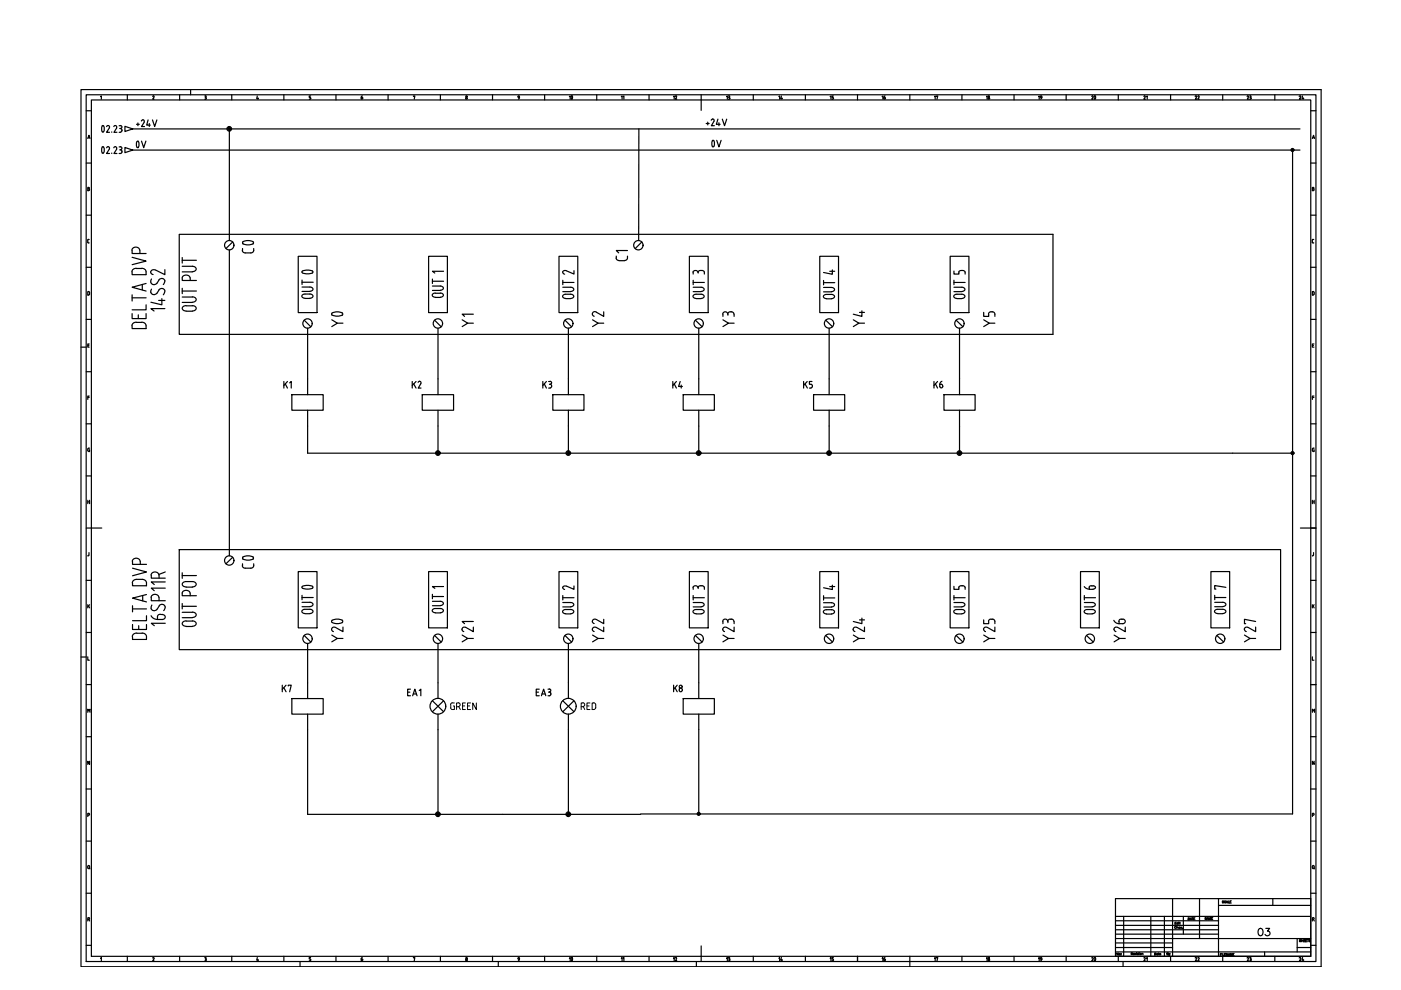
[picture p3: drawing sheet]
<svg xmlns="http://www.w3.org/2000/svg" width="297mm" height="210mm" viewBox="0 0 297 210" stroke-linecap="round" stroke-linejoin="round" font-family="sans-serif">
<!-- layer: 035 -->
<g fill="none" stroke="#000" stroke-width=".25">
<path d="M17.2 19h262.9v186h-262.9zM40.4 19v1.1M18.3 23.5h1.1M18.3 34.6h1.1M18.6 39.7l.4 .2-.2 .1 .2 .2-.2 .2h-.2zM19.4 21.2h258.5v181.6h-258.5zM21.3 20.5l.2-.2v.7M27 20.1v1.1M32.5 20.3l.1 .2M32.5 20.3l-.1 .2M32.7 20.6l-.3 .4h.3M38.1 20.1v1.1"/>
<path d="M43.4 20.3h.2M43.5 20.6h.1M43.6 20.3l.1 .2-.1 .1M43.6 20.6l.1 .2M43.7 20.8v.2h-.3M49.1 20.1v1.1M54.6 20.3l-.2 .6h.4M54.7 20.7v.3M60.2 20.1v1.1M65.9 20.9l-.3 .1M65.9 20.3h-.3v.3l.3 .2M65.9 20.8v.1"/>
<path d="M71.2 20.1v1.1M82.3 20.1v1.1M87.7 20.4l.3-.1-.2 .7M93.4 20.1v1.1M98.7 20.8l.2 .2 .2-.2M98.7 20.8l.2-.2 .1 .2M104.4 20.1v1.1M115.5 20.1v1.1M126.5 20.1v1.1M137.6 20.1v1.1M148.7 20.1v1.1M159.7 20.1v1.1"/>
<path d="M170.8 20.1v1.1M181.8 20.1v1.1M192.9 20.1v1.1M203.9 20.1v1.1M215 20.1v1.1M226 20.1v1.1M237.1 20.1v1.1M248.2 20.1v1.1M259.2 20.1v1.1M270.3 20.1v1.1M277.9 23.5h1.1M277.9 34.6h1.1"/>
<path d="M278.2 39.7l.4 .2-.2 .1 .2 .2-.2 .2h-.2zM18.3 45.6h1.1M18.3 56.7h1.1M18.6 51.3l.3 .2M18.6 40h.2M18.6 51v.3M18.8 50.7l-.2 .2M18.8 50.8h.1M277.9 45.6h1.1M277.9 56.7h1.1M278.2 51.3l.2 .2M278.2 40h.3"/>
<path d="M278.4 50.7l-.2 .2v.4M278.4 51.5h.1M278.4 50.8h.1M17.2 73.6h1.1M18.3 67.7h1.1M18.3 78.8h1.1M18.6 73.2h.3M18.8 61.8l.2 .2M18.8 61.8h-.2v.8l.3-.1 .1-.5M18.9 72.9h-.3v.7h.3M277.9 67.7h1.1M277.9 78.8h1.1"/>
<path d="M278.2 73.2h.3M278.4 61.8l.2 .2M278.4 61.8h-.2v.8h.2M278.6 72.9h-.4v.7h.4M278.6 62v.5l-.2 .1M18.3 89.9h1.1M18.6 95.2l.1 .4 .1 .1h.2l-.1-.3M18.6 84.3h.3M18.9 84h-.3v.7M19 95l-.4 .2M277.9 89.9h1.1M278.2 95.2l.1 .4 .2 .1h.1l-.1-.3"/>
<path d="M278.2 84.3h.4M278.6 84h-.4v.7M278.6 95l-.4 .2M18.3 112h1.1M18.3 100.9h1.1M18.6 117.8h.1M18.6 106.4h.4M18.6 106.1v.7M18.8 117.7l-.1 .1M18.9 117.2v.5M19 106.1v.7M277.9 112h1.1"/>
<path d="M277.9 100.9h1.1M278.2 106.1v.7M278.2 106.4h.4M278.5 117.7l-.3 .1M278.5 117.2v.5M278.6 106.1v.7M17.2 139.3h1.1M18.3 123h1.1M18.3 134.1h1.1M18.6 139.3v.7h.4M18.6 128.2v.7M18.8 128.5l.2 .4"/>
<path d="M19 128.2l-.4 .4M277.9 123h1.1M277.9 134.1h1.1M278.2 139.3v.7h.4M278.2 128.2v.7M278.4 128.5l.2 .4M278.6 128.2l-.4 .4M18.3 145.1h1.1M18.3 156.2h1.1M277.9 145.1h1.1M277.9 156.2h1.1M278.2 151v-.6l.3 .3 .2-.3v.6"/>
<path d="M18.3 167.3h1.1M18.3 178.3h1.1M18.6 172.8h.3v-.3h-.3v.6M19 161.4v.7l-.4-.7v.7M277.9 167.3h1.1M277.9 178.3h1.1M278.2 172.8h.4v-.3h-.4v.6M278.6 161.4v.7l-.4-.7v.7M18.3 189.4h1.1M18.8 194.5l.1 .4-.3 .1M18.8 194.6h-.2v.7M18.9 195l.1 .3"/>
<path d="M236.5 199h12.1M236.5 199.9h12.1M236.5 198.1h21.8M236.5 197.1h21.8M236.5 196.2h21.8M236.5 195.2h21.8M238.2 194.3v8.5M244 194.3v8.5M246.9 194.3v8.5M250.9 194.3v3.8M254.3 190.5v8.5M258.3 192h19.6"/>
<path d="M269.9 190.5v1.5M277.9 189.4h1.1M278.2 184v-.3l.2-.2 .2 .2v.3M278.2 184l.2 .2 .2-.2M278.4 194.5l.2 .4-.4 .1M278.5 194.6h-.3v.7M278.5 195l.2 .3M278.5 184.1l.2 .1M18.3 200.4h1.1M21.3 203.2l.2-.2v.7M27 202.8v1.1M32.5 203l.1 .2"/>
<path d="M32.5 203l-.1 .1M32.7 203.3l-.3 .4h.3M38.1 202.8v1.1M43.4 203l.3 .1-.1 .2M43.4 203.7h.2M43.5 203.3h.1M43.6 203.3l.1 .3M43.7 203.5l-.1 .2M49.1 202.8v1.1M54.6 203l-.2 .6h.4M54.7 203.4v.3M60.2 202.8v1.1"/>
<path d="M63.6 203.9v1.1M65.6 203.7h.1M65.9 203.5l-.2 .2M65.9 203h-.3v.3l.3 .2M65.9 203.5v.1M71.2 202.8v1.1M82.3 202.8v1.1M87.7 203.1l.3-.1-.2 .7M93.4 202.8v1.1M98.7 203.6l.2-.3 .2 .3M98.7 203.5l.2 .2 .1-.2M104.4 202.8v1.1"/>
<path d="M105.6 203.9v1.1M115.5 202.8v1.1M126.5 202.8v1.1M137.6 202.8v1.1M147.6 203.9v1.1M148.7 202.8v1.1M159.7 202.8v1.1M170.8 202.8v1.1M181.8 202.8v1.1M192.9 202.8v2.2M203.9 202.8v1.1M215 202.8v1.1"/>
<path d="M226 202.8v1.1M236.5 200.9h12.1M236.5 201.8h41.4M237.1 202.8v1.1M238.1 203.9v1.1M259.2 202.8v1.1M268.1 201.8v1M270.3 202.8v1.1M275 200.9h2.9M277.9 200.4h1.1"/>
<circle cx="98.9" cy="20.5" r=".15"/>
<circle cx="98.9" cy="203.2" r=".15"/>
</g>
<!-- layer: 07 -->
<path d="M18.3 20.1h260.7v183.8h-260.7zM148.7 21.2v2.2M19.4 112h2.2M275.7 112h2.2M236.5 190.5h41.4v12.3h-41.4zM236.5 194.3h41.4M248.6 199h29.3M248.6 190.5v12.3M258.3 190.5v12.3M275 199v2.8M148.7 200.6v2.2" fill="none" stroke="#000" stroke-width=".25"/>
<!-- layer: 025 -->
<g fill="none" stroke="#000" stroke-width=".25">
<path d="M249.1 195.7h.2M249.4 196.5a.2 .2 0 0 0-.3 0 .2 .2 0 0 0 0 .3 .2 .2 0 0 0 .3 0M249.4 195.5h-.3v.4h.3M249.5 196.6l.2-.1 .1 .3M249.5 196.4v.4M249.8 195.7l-.3 .1 .1 .1h.2M249.8 195.5v.4M249.9 196.7l.2-.1-.2 .1 .1 .1h.1M249.9 195.6h.1M249.9 195.7v.2M250 195.7h.2M250.1 195.5l.1 .4"/>
<path d="M250.5 196.6l-.2 .1v.1h.2M250.7 196.8h.1M251.9 194.6a.22 .22 0 0 1 .3 .2 .22 .22 0 0 1-.3 .2zM252.3 195l.2-.4 .1 .4M252.3 194.9h.2M252.7 194.6h.3M252.8 194.6v.4M253.1 194.8h.1M253.4 194.6h-.3v.4h.3M255.8 194.5v.5l-.3-.5v.5M255.9 195l.2-.5 .1 .5M255.9 194.8h.2"/>
<path d="M256.3 195v-.5l.2 .5 .2-.5v.5M256.8 194.8h.2M257.1 194.5h-.3v.5h.3M259.4 191.1l-.2-.1v.2l.2 .2h-.2M259.9 191.1l-.1-.1-.2 .1 .1 .4 .2-.2M260 191.5l.1-.5 .2 .5M260 191.3h.3M260.4 191v.5h.3M260.8 191.2h.1M261.1 191h-.3v.5h.3M275.8 199.3h-.3l.3 .2-.1 .2-.2-.1M276 199.2v.5"/>
<path d="M276 199.4h.3M276.3 199.2v.5M276.4 199.4h.2M276.7 199.2h-.3v.5h.3M276.8 199.4h.2M277.1 199.2h-.3v.5h.3M277.1 199.2h.3M277.3 199.2v.5M277.8 199.3h-.3l.3 .2-.1 .2-.2-.1M237.1 202v.5l-.3-.5v.5M237.7 202.2h.1M237.7 202.5h.1"/>
<path d="M239.8 202.2h.3v-.2h-.3v.4M240 202.2l.1 .2M240.3 202.3h.2l-.1-.2-.1 .3h.2M258.7 202.4h.2M259 202.2h-.3v.4M259.1 202.2v.4M259.3 202.2v.4h.2M259.6 202.4h.2M259.9 202.2h-.3v.4h.3M260.3 202.2v.4l-.3-.4v.4M260.4 202.6l.2-.4 .2 .4M260.5 202.5h.2"/>
<path d="M260.9 202.6v-.4l.2 .4 .1-.4v.4M261.4 202.4h.1M261.6 202.2h-.2v.4h.2"/>
<circle cx="237.4" cy="202.4" r=".15"/>
</g>
<g fill="none" stroke="#000" stroke-width=".25">
<path d="M28.1 27.3h247.5M28.1 31.8h247.5M48.6 27.3v23.7M274.1 31.8v64.3h-70.7M65.2 69.6v10.7M92.9 69.6v10.7M120.5 69.6v10.7M148.2 69.6v10.7M175.8 69.6v10.7M203.4 69.6v10.7M65.2 90.3v5.8h138.2v-5.8M92.9 90.3v5.8"/>
<path d="M120.5 90.3v5.8M148.2 90.3v5.8M175.8 90.3v5.8M274.1 96.1v76.5h-138.3M65.2 136.4v8.4M92.9 136.4v8.4M120.5 136.4v8.4M148.2 136.4v8.4M65.2 154.7v18h27.7M92.9 154.7v18h27.6M120.5 154.7v18h15.3M148.2 154.7v17.9"/>
</g>
<!-- layer: SYMS -->
<g fill="none" stroke="#000" stroke-width=".25">
<path d="M63.2 54.3h4v12h-4zM90.9 54.3h4v12h-4zM118.5 54.3h4v12h-4zM146.2 54.3h3.9v12h-3.9zM173.8 54.3h4v12h-4zM201.5 54.3h3.9v12h-3.9zM223.3 49.7h-185.3v21.2h185.3M64.5 67.9l1.4 1.4M92.1 67.9l1.4 1.4M119.8 67.9l1.4 1.4M147.4 67.9l1.5 1.4M175.1 67.9l1.4 1.4"/>
<path d="M202.7 67.9l1.5 1.4M38 116.5h233.5v21.2h-233.5zM63.2 121.2h4v11.9h-4zM64.5 134.7l1.4 1.4M90.9 121.2h4v11.9h-4zM92.1 134.7l1.4 1.4M118.5 121.2h4v11.9h-4zM119.8 134.7l1.4 1.4M146.2 121.2h3.9v11.9h-3.9zM147.4 134.7l1.5 1.4M173.8 121.2h4v11.9h-4zM175.1 134.7l1.4 1.4"/>
<path d="M201.5 121.2h3.9v11.9h-3.9zM202.7 134.7l1.5 1.4M229.1 121.2h4v11.9h-4zM230.4 134.7l1.4 1.4M256.7 121.2h4v11.9h-4zM258 134.7l1.4 1.4"/>
<circle cx="135.3" cy="52" r=".99"/>
<circle cx="65.2" cy="68.6" r=".99"/>
<circle cx="92.8" cy="68.6" r=".99"/>
<circle cx="120.5" cy="68.6" r=".99"/>
<circle cx="148.1" cy="68.6" r=".99"/>
<circle cx="175.8" cy="68.6" r=".99"/>
<circle cx="203.4" cy="68.6" r=".99"/>
<circle cx="65.2" cy="135.4" r=".99"/>
<circle cx="92.8" cy="135.4" r=".99"/>
<circle cx="120.5" cy="135.4" r=".99"/>
<circle cx="148.1" cy="135.4" r=".99"/>
<circle cx="175.8" cy="135.4" r=".99"/>
<circle cx="203.4" cy="135.4" r=".99"/>
<circle cx="231.1" cy="135.4" r=".99"/>
<circle cx="258.7" cy="135.4" r=".99"/>
</g>
<!-- layer: TAGS -->
<g fill="none" stroke="#000" stroke-width=".25">
<path d="M38.6 54.6v1.2M38.6 57.6h2.2M38.6 56.5h2.2M38.6 55.2h3M40.3 58.9a.88 .88 0 0 0-.8-.6 .88 .88 0 0 0-.9 .6v.6h3M40.3 58.9v.6M40.8 56.5a.61 .61 0 0 1 .8 .5 .61 .61 0 0 1-.8 .6M64 59.4v.9M64 59.8h2.4M64.1 57.9l-.1-.2a2.1 2.1 0 0 1 2.3-.1l-.1 .3M64.1 57.9l1.3 .2 .9-.2M91.7 59.2v.9"/>
<path d="M91.7 59.6h2.4M94.1 57.5h-2.4l.5 .4M119.3 59.4v1M119.3 59.9h2.4M119.3 57.7l.4 .4M120.1 57.4h-.5l-.3 .3M121.7 57.4v.7l-1.6-.7M147 57.7v.4M147 59.4v1M147 59.9h2.3M148 57.7v.2M148.8 57.3l.5 .2v.6"/>
<path d="M148.8 57.3a.65 .65 0 0 0-.8 .4 .57 .57 0 0 0-.5-.4 .57 .57 0 0 0-.6 .4M174.6 59.5v.9M174.6 59.9h2.4M175.9 57.5h1.1M176.5 57.2v1l-1.9-.4M202.3 57.5v.6h1v-.4M202.3 59.4v1M202.3 59.9h2.3M203.3 57.7a.81 .81 0 0 1 1.3 0v.4M38.6 61.1v1.2M38.6 64.1h2.2M38.6 63h2.2"/>
<path d="M38.6 61.7h3M39.5 64.8a.61 .61 0 0 0-.9 .6 .61 .61 0 0 0 .9 .5M39.5 66h1.3M39.5 64.8h1.3M40.8 64.8a.61 .61 0 0 1 .8 .6 .61 .61 0 0 1-.8 .5M40.8 62.9a.61 .61 0 0 1 .8 .6 .61 .61 0 0 1-.8 .6M64 61.8h1.7M64 60.9h1.7M64.7 63.3h1M65.7 62.3h-1l-.6 .3v.4l.6 .2M91.7 61.6h1.7M91.7 60.6h1.7"/>
<path d="M92.3 62.1l-.6 .3-.1 .2 .1 .2 .6 .2M92.3 63.1h1.1M92.3 62.2h1.1M93.4 62.1l.5 .3 .1 .2-.1 .2-.5 .2M93.4 60.6l.5 .3 .1 .2-.1 .2-.5 .2M119.3 60.9l2 .1 .4 .3-.1 .3-.6 .2M119.3 61.8h1.7M119.9 63.3l-.5-.2v-.5a2.26 2.26 0 0 1 2.2 0v.5l-.6 .2M120 63.3h1M147 61.8h1.7M147 60.9h1.7M147.6 62.4l-.6 .2-.1 .2 .1 .3 .6 .2"/>
<path d="M147.6 63.3h1.1M147.6 62.4h1.1M148.6 62.4l.6 .2 .1 .2-.1 .3-.6 .2M148.6 60.9l.6 .2 .1 .2-.1 .3-.6 .2M174.6 60.9l2 .1 .3 .4-.3 .4-2 .1M174.7 62.6a2.26 2.26 0 0 1 2.1 0v.5a1.92 1.92 0 0 1-2.1 0zM202.3 61.8h1.6M202.3 60.9h1.6M202.9 62.4l-.6 .2-.1 .2 .1 .3 .6 .2M202.9 63.3h1M202.9 62.4h1M203.9 62.4l.6 .2 .1 .2-.1 .3-.6 .2"/>
<path d="M203.9 60.9l.6 .2 .1 .2-.1 .3-.6 .2M38.6 125.7a.88 .88 0 0 1 .9-.5 .88 .88 0 0 1 .8 .5M38.6 125.8v.5h3M38.6 131h2.2M38.6 129.8h2.2M38.6 128.6h3M38.6 121.4v1.2M38.6 128v1.1M38.6 122h3M39.5 131.6a.61 .61 0 0 0-.9 .6 .61 .61 0 0 0 .9 .6M39.5 123.3a.61 .61 0 0 0-.9 .6 .61 .61 0 0 0 .9 .5M39.5 132.8h1.3"/>
<path d="M39.5 131.7h1.3M39.5 124.5h1.3M39.5 123.3h1.3M40.3 125.8v.5M40.8 131.6a.61 .61 0 0 1 .8 .6 .61 .61 0 0 1-.8 .6M40.8 129.8a.61 .61 0 0 1 .8 .6 .61 .61 0 0 1-.8 .5M40.8 123.3a.61 .61 0 0 1 .8 .6 .61 .61 0 0 1-.8 .5M64 128.6h1.7M64 127.7h1.7M64 126.7h2.4M64 126.2v1M64.7 130.1h1"/>
<path d="M65.7 129.2h-1l-.6 .2v.5l.6 .2M66.3 124.3l-1.3-.2-.9 .2-.1 .2a1.99 1.99 0 0 0 2.3 .2M91.7 128.4h1.7M91.7 127.5h1.7M91.7 126.5h2.4M91.7 126v.9M92.3 129l-.6 .2-.1 .3 .1 .2 .6 .2M92.3 129.9h1.1M92.3 129h1.1M93.4 129l.5 .2 .1 .3-.1 .2-.5 .2M93.4 127.5l.5 .2 .1 .2-.1 .3-.5 .2M94.1 124.4h-2.4l.5 .3"/>
<path d="M119.3 127.7l2 .1 .4 .4-.1 .2-.6 .2M119.3 128.7h1.7M119.3 126.7h2.4M119.3 126.3v.9M119.3 124.6l.4 .4M119.9 130.1l-.5-.2v-.5a2.26 2.26 0 0 1 2.2 0v.5l-.6 .2M120 130.2h1M121.7 124.2v.8l-1.8-.8-.5 .2-.1 .2M147 128.7h1.7M147 127.7h1.7M147 126.7h2.3M147 124.6v.4"/>
<path d="M147 126.3v.9M147.6 129.2l-.6 .2-.1 .3 .1 .2 .6 .2M147.6 130.2h1.1M147.6 129.2h1.1M148 124.6v.2M148.6 129.2l.6 .2 .1 .3-.1 .2-.6 .2M148.6 127.7l.6 .3 .1 .2-.1 .2-.6 .2M148.8 124.2l.5 .2v.6M148.8 124.2a.65 .65 0 0 0-.8 .4 .57 .57 0 0 0-.5-.4 .57 .57 0 0 0-.6 .4M174.6 127.8l2 .1 .3 .3-.3 .4-2 .1M174.6 126.8h2.4M174.6 126.3v.9"/>
<path d="M174.7 129.5a2.26 2.26 0 0 1 2.1 0v.4a1.92 1.92 0 0 1-2.1 0zM175.9 124.4h1.1M176.5 124.1v.9l-1.9-.4M202.3 124.3v.7h1v-.4M202.3 128.7h1.6M202.3 127.7h1.6M202.3 126.7h2.3M202.3 126.3v.9M202.9 129.2l-.6 .2-.1 .3 .1 .2 .6 .2M202.9 130.2h1M202.9 129.2h1M203.3 124.6a.81 .81 0 0 1 1.3 0v.4"/>
<path d="M203.9 129.2l.6 .2 .1 .3-.1 .2-.6 .2M203.9 127.7l.6 .3 .1 .2-.1 .2-.6 .2M229.9 124.4l.4 .3 .6 .2M229.9 127.7l2 .1 .3 .4-.1 .2-.5 .2M229.9 128.7h1.7M229.9 126.7h2.4M229.9 126.3v.9M230.5 130.1l-.6-.2v-.5a2.26 2.26 0 0 1 2.2 0v.5l-.5 .2M230.5 130.2h1.1M231.5 124.2h.3M231.5 124.2l-.6 .2 .1 .6M231.7 124.2l.5 .2v.3l-1.2 .3"/>
<path d="M257.5 128.6h1.8M257.5 127.7h1.8M257.5 126.7h2.4M257.5 126.2v1M258.2 129.2l-.6 .2-.1 .2 .1 .3 .6 .2M258.2 130.1h1.1M258.2 129.2h1.1M259.3 129.2l.5 .2 .1 .2-.1 .3-.5 .2M259.3 127.7l.5 .2 .1 .3-.1 .2-.5 .2M259.9 124.5l-2.4-.4v.8h.3"/>
</g>
<!-- layer: MISC -->
<g fill="none" stroke="#000" stroke-width=".25">
<path d="M28 57.6v.6h3v-.6M28 54.6l3 .8-3 .7M28.9 56.9a.84 .84 0 0 0-.9 .7M28.9 56.9h1.2M29.6 53.1a.82 .82 0 0 0-.8-.7 .82 .82 0 0 0-.8 .7v.6h3M29.7 53.1v.6M30.1 56.9a.84 .84 0 0 1 .9 .7M32 59.8a.69 .69 0 0 0 .5 .5 .69 .69 0 0 0 .7-.2M32.1 59.1l-.2 .7M33 57.3a.56 .56 0 0 0-.9 .1 .56 .56 0 0 0 .4 .8M35 59.5l-.4 .8M35 59.6a.69 .69 0 0 0-.6-.6 .69 .69 0 0 0-.7 .3l-.4 .8"/>
<path d="M35 57.2v1l-2-.9M28 66.5v1h3v-1M28 63.1h3M28 62.5v1.3M28.9 68.3a.77 .77 0 0 0-.9 .8v.6h3v-.6a.84 .84 0 0 0-.9-.8M28.9 68.4h1.2M29.3 66.7v.8M30.2 60.4v1.1M31 64.6v1.1h-3M31 60.1l-3 .8 3 .8M32 61.9a.69 .69 0 0 0 .5 .6 .69 .69 0 0 0 .7-.3M32.1 61.3l-.2 .7"/>
<path d="M33.3 62.2l.4-.8a.72 .72 0 0 1 1.1 0 .72 .72 0 0 1-.2 1.1M33.6 63.7h1.4M34.3 63.3v1.3l-2.3-.5M35 65.4h-3l.7 .5M28.1 119a.85 .85 0 0 1 .8-.7 .85 .85 0 0 1 .8 .7M28.1 119v.7h3M29.7 119v.7M28.1 135v.6h3v-.6M28.1 132.4v1.1h3v-1.1M28.1 123.6v.6h3v-.6M28.1 120.5l3 .8-3 .8M28.1 129.1h3"/>
<path d="M28.1 128.4v1.3M29 134.2a.84 .84 0 0 0-.9 .8M29 122.8a.84 .84 0 0 0-.9 .8M29 122.8h1.1a.84 .84 0 0 1 1 .8M29 134.3h1.2M29.4 132.7v.8M30.1 134.2a.84 .84 0 0 1 1 .8M30.3 126.3v1.1M31.1 130.5v1.1h-3M31.1 126.1l-3 .7 3 .8M32 126.7a.85 .85 0 0 1 .9-.7 .85 .85 0 0 1 .8 .7M32 121.9a.85 .85 0 0 1 .9-.6 .85 .85 0 0 1 .8 .6"/>
<path d="M32 130.5a1.5 1.5 0 0 0 1.4 .8M32.1 126.7v.7h2.9M32.1 121.9v.7h2.9M32.2 128.3a.71 .71 0 0 0 0 1 .71 .71 0 0 0 1.1-.1l.5-.7M33.7 121.9v.7M33.7 126.7v.7M33.8 128.4a.69 .69 0 0 1 .7-.3 .69 .69 0 0 1 .5 .6M34 130.3l-.5 .2-.1 .8h1a.54 .54 0 0 0 .6-.5 .54 .54 0 0 0-.6-.5h-.3M35 128.7l-.3 .8M35 132.2h-2.9l.6 .5M35 124.7h-2.9l.6 .6M35 123.4h-2.9l.6 .5"/>
<path d="M35 121.3l-1.3 .5"/>
</g>
<!-- layer: 0 -->
<g fill="none" stroke="#000" stroke-width=".25">
<path d="M135.5 27.3l-.1 23.7M48.6 53v64.8M223.3 49.7v21.2M61.9 83.7h6.6v3.3h-6.6zM65.2 80.3v3.4M65.2 87v3.3M89.5 83.7h6.7v3.3h-6.7zM92.9 80.3v3.4M92.9 87v3.3M117.2 83.7h6.6v3.3h-6.6zM120.5 80.3v3.4M120.5 87v3.3"/>
<path d="M144.9 83.7h6.6v3.3h-6.6zM148.2 80.3v3.4M148.2 87v3.3M172.5 83.7h6.6v3.3h-6.6zM175.8 80.3v3.4M175.8 87v3.3M200.1 83.7h6.6v3.3h-6.6zM203.4 80.3v3.4M203.4 87v3.3M61.9 148.1h6.6v3.3h-6.6zM65.2 144.8v3.3M65.2 151.4v3.3"/>
<path d="M91.7 148.6l2.4 2.3M92.9 144.8v3.3M92.9 151.4v3.3M94.1 148.6l-2.4 2.3M119.3 148.6l2.4 2.3M120.5 144.8v3.3M120.5 151.4v3.3M121.7 148.6l-2.4 2.3M144.9 148.1h6.6v3.3h-6.6zM148.2 144.8v3.3M148.2 151.4v3.3"/>
<circle cx="48.6" cy="27.3" r=".49"/>
<circle cx="48.6" cy="27.3" r=".32"/>
<circle cx="48.6" cy="27.3" r=".15"/>
<circle cx="274" cy="31.8" r=".32"/>
<circle cx="274" cy="31.8" r=".19"/>
<circle cx="274" cy="31.8" r=".11"/>
<circle cx="92.8" cy="96.1" r=".49"/>
<circle cx="92.8" cy="96.1" r=".32"/>
<circle cx="92.8" cy="96.1" r=".15"/>
<circle cx="120.5" cy="96.1" r=".49"/>
<circle cx="120.5" cy="96.1" r=".32"/>
<circle cx="120.5" cy="96.1" r=".15"/>
<circle cx="148.1" cy="96.1" r=".49"/>
<circle cx="148.1" cy="96.1" r=".32"/>
<circle cx="148.1" cy="96.1" r=".15"/>
<circle cx="175.8" cy="96.1" r=".49"/>
<circle cx="175.8" cy="96.1" r=".32"/>
<circle cx="175.8" cy="96.1" r=".15"/>
<circle cx="203.4" cy="96.1" r=".49"/>
<circle cx="203.4" cy="96.1" r=".32"/>
<circle cx="203.4" cy="96.1" r=".15"/>
<circle cx="274" cy="96.1" r=".32"/>
<circle cx="274" cy="96.1" r=".19"/>
<circle cx="274" cy="96.1" r=".11"/>
<circle cx="92.8" cy="149.7" r="1.67"/>
<circle cx="120.5" cy="149.7" r="1.67"/>
<circle cx="92.8" cy="172.6" r=".49"/>
<circle cx="92.8" cy="172.6" r=".32"/>
<circle cx="92.8" cy="172.6" r=".15"/>
<circle cx="120.5" cy="172.6" r=".49"/>
<circle cx="120.5" cy="172.6" r=".32"/>
<circle cx="120.5" cy="172.6" r=".15"/>
<circle cx="148.1" cy="172.6" r=".32"/>
<circle cx="148.1" cy="172.6" r=".19"/>
<circle cx="148.1" cy="172.6" r=".11"/>
</g>
<!-- layer: MISC -->
<g fill="none" stroke="#000" stroke-width=".21">
<path d="M95.6 149.4v.7M95.9 149l-.4 .4M96 149h.3M96.1 149.7h.2v.7h-.6l-.2-.4M96.8 149.8h.4M97.2 149a.4 .4 0 0 1 .4 .4 .4 .4 0 0 1-.4 .4M97.2 149h-.4v1.4M97.3 149.8l.3 .6M98.1 149.7h.4M98.7 149h-.6v1.4h.6M99.1 149.7h.5M99.8 149h-.7v1.4h.7"/>
<path d="M101 149v1.4l-.8-1.4v1.4"/>
</g>
<!-- layer: XREF -->
<path d="M21.7 26.7h.3M21.7 27.9h.3M21.7 32.4h.3M22 31.2l-.3-.1-.1 .4 .1 .9M22 26.7l.1 .6-.1 .6M22 31.2l.1 .6-.1 .6M22.6 26.8l.3-.2a.32 .32 0 0 1 .3 .5M22.6 31.3l.3-.2a.32 .32 0 0 1 .3 .5l-.6 .9h.6M23.2 27.1l-.6 1h.6M23.7 28v.1M23.7 32.5h.1" fill="none" stroke="#000" stroke-width=".25"/>
<!-- layer: WIREREF_DEST -->
<path d="M28.9 26.4h.6M29.2 26.1v.6M30.3 25.4a.32 .32 0 0 1 .2 .5M30.3 25.4l-.3 .3M30.6 25.9l-.6 .9h.6M31.4 25.4l-.3 1.1h.8M31.7 26.2v.6M32.3 25.4l.5 1.4 .5-1.4" fill="none" stroke="#000" stroke-width=".25"/>
<!-- layer: WIRENO -->
<path d="M149.7 26.2h.7M150.1 25.9v.6M151.1 25.2a.32 .32 0 0 1 .3 .5l-.6 1h.7M151.1 25.3l-.3 .2M152.2 25.3l-.3 1.1h.8M152.4 26v.7M153.1 25.3l.5 1.4 .5-1.4" fill="none" stroke="#000" stroke-width=".25"/>
<g font-size="7.9">
<text x="74.8" y="71.6" transform="rotate(-90 74.8 71.6)">Y0</text>
<text x="74.8" y="137.2" transform="rotate(-90 74.8 137.2)">Y20</text>
</g>
<g font-size="7.5">
<text x="55.7" y="56.4" transform="rotate(-90 55.7 56.4)">C0</text>
<text x="55.7" y="123.5" transform="rotate(-90 55.7 123.5)">C0</text>
</g>
<g font-size="5.7">
<text x="26.1" y="33.2">0V</text>
<text x="148.2" y="32.8">0V</text>
<text x="101.6" y="70.6" transform="rotate(-90 101.6 70.6)">Y1</text>
<text x="157" y="70.6" transform="rotate(-90 157 70.6)">Y3</text>
<text x="184.5" y="70.6" transform="rotate(-90 184.5 70.6)">Y4</text>
<text x="101.6" y="137.2" transform="rotate(-90 101.6 137.2)">Y21</text>
<text x="157" y="137.2" transform="rotate(-90 157 137.2)">Y23</text>
<text x="184.5" y="137.2" transform="rotate(-90 184.5 137.2)">Y24</text>
<text x="239.9" y="137.2" transform="rotate(-90 239.9 137.2)">Y26</text>
<text x="267.4" y="137.2" transform="rotate(-90 267.4 137.2)">Y27</text>
</g>
<g font-size="5.3">
<text x="129.8" y="56.4">C1</text>
<text x="129.1" y="70.6" transform="rotate(-90 129.1 70.6)">Y2</text>
<text x="212" y="70.6" transform="rotate(-90 212 70.6)">Y5</text>
<text x="129.1" y="137.2" transform="rotate(-90 129.1 137.2)">Y22</text>
<text x="212" y="137.2" transform="rotate(-90 212 137.2)">Y25</text>
</g>
<text font-size="4.9" x="266" y="199.7">03</text>
<g font-size="4.4">
<text x="119.2" y="22.6">10</text>
<text x="230" y="22.6">20</text>
<text x="59.3" y="83.6">K1</text>
<text x="86.4" y="83.6">K2</text>
<text x="114.3" y="83.6">K3</text>
<text x="141.8" y="83.6">K4</text>
<text x="169.3" y="83.6">K5</text>
<text x="197.2" y="83.6">K6</text>
<text x="58.9" y="147.8">K7</text>
<text x="85.4" y="148.9">EA1</text>
<text x="112.9" y="148.9">EA3</text>
<text x="141.8" y="147.8">K8</text>
<text x="122.4" y="151.7">RED</text>
<text x="119.2" y="205.3">10</text>
<text x="230" y="205.3">20</text>
</g>
<g font-size="3.5">
<text x="75.8" y="22.2">6</text>
<text x="108.7" y="22.2">9</text>
<text x="141.8" y="22.2">12</text>
<text x="153.1" y="22.2">13</text>
<text x="164.4" y="22.2">14</text>
<text x="175" y="22.2">15</text>
<text x="186.3" y="22.2">16</text>
<text x="197.2" y="22.2">17</text>
<text x="211" y="22.2" transform="rotate(-90 211 22.2)">18</text>
<text x="222.2" y="22.2" transform="rotate(-90 222.2 22.2)">19</text>
<text x="241.7" y="22.2">21</text>
<text x="252.6" y="22.2">22</text>
<text x="266.3" y="22.2" transform="rotate(-90 266.3 22.2)">23</text>
<text x="274.5" y="22.2">24</text>
<text x="17.6" y="30.7">A</text>
<text x="277.3" y="30.7">A</text>
<text x="17.6" y="152.4">M</text>
<text x="17.6" y="185.6">Q</text>
<text x="246.6" y="203.9">By</text>
<text x="75.8" y="205">6</text>
<text x="108.7" y="205">9</text>
<text x="141.8" y="205">12</text>
<text x="153.1" y="205">13</text>
<text x="164.4" y="205">14</text>
<text x="175" y="205">15</text>
<text x="186.3" y="205">16</text>
<text x="197.2" y="205">17</text>
<text x="211" y="205" transform="rotate(-90 211 205)">18</text>
<text x="222.2" y="205" transform="rotate(-90 222.2 205)">19</text>
<text x="241.7" y="205">21</text>
<text x="252.6" y="205">22</text>
<text x="266.3" y="205" transform="rotate(-90 266.3 205)">23</text>
<text x="274.5" y="205">24</text>
</g>
<g font-size="3.1">
<text x="133.3" y="22.2" transform="rotate(-90 133.3 22.2)">11</text>
<text x="133.3" y="205" transform="rotate(-90 133.3 205)">11</text>
</g>
</svg>
